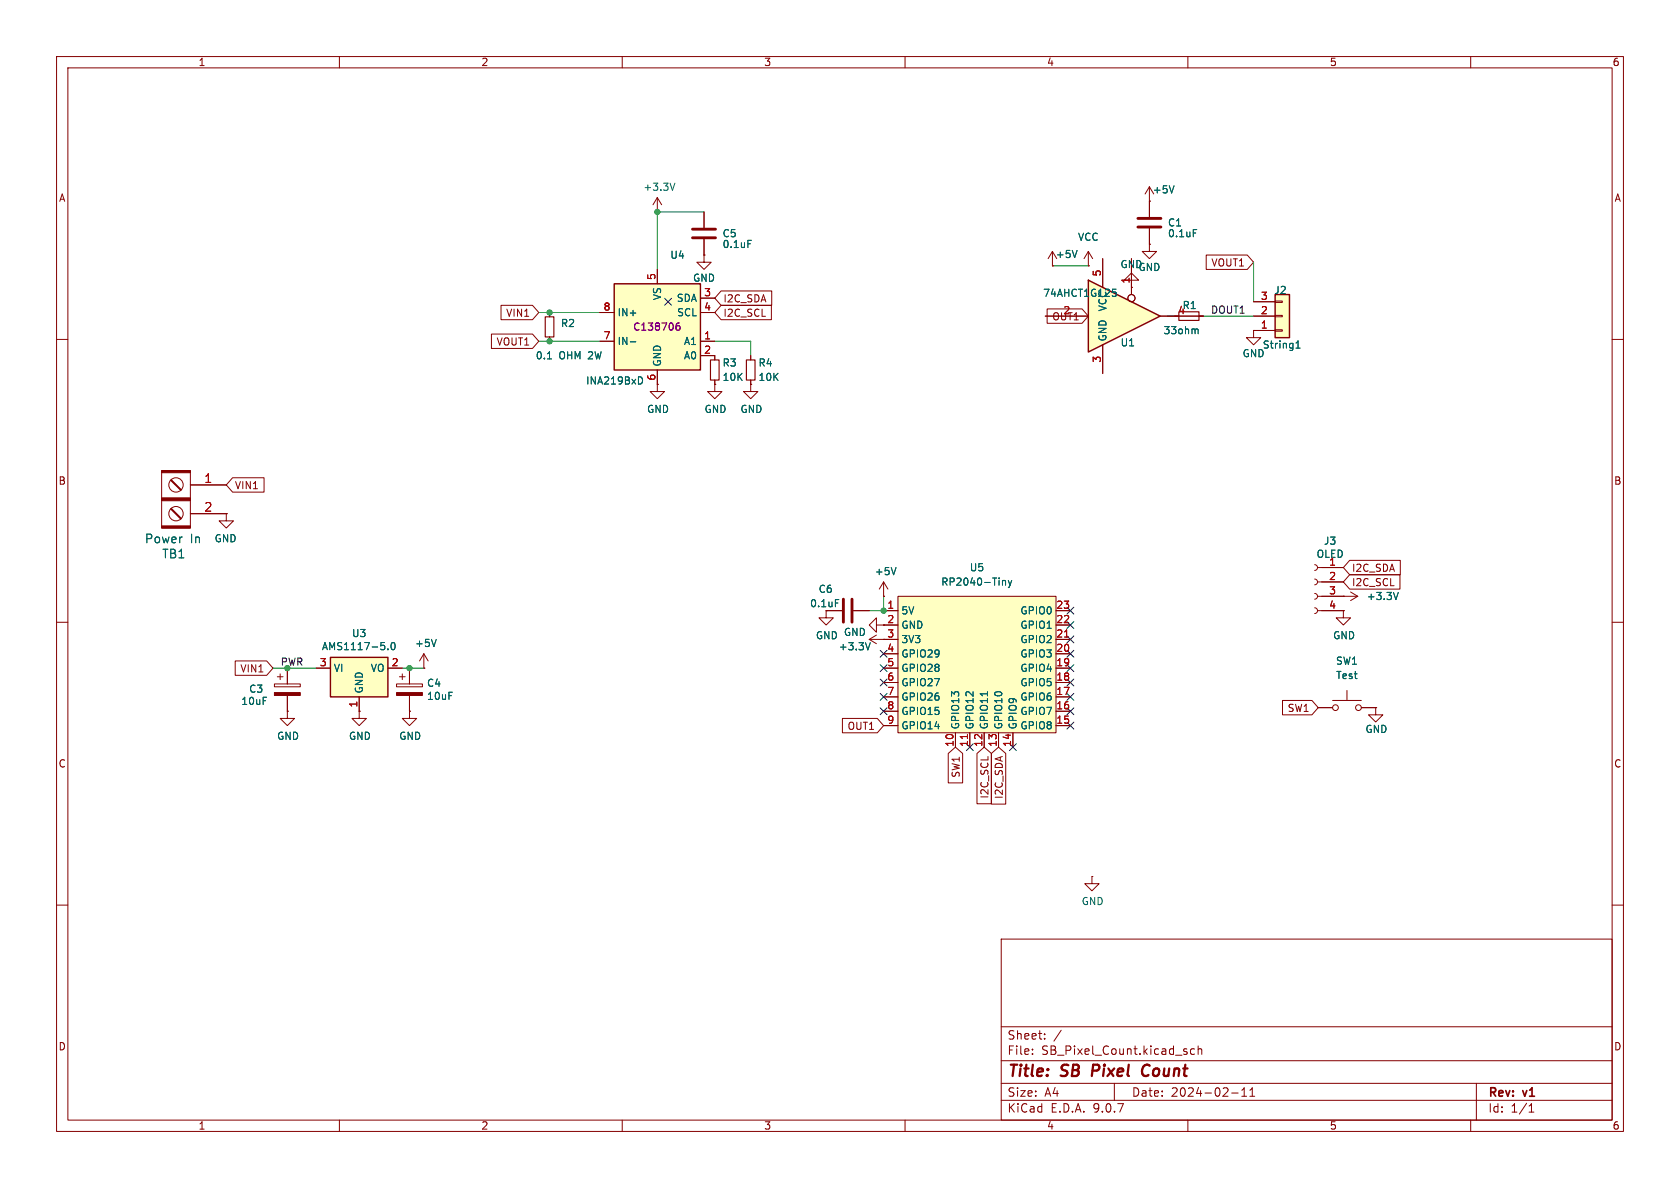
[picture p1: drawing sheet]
<svg xmlns="http://www.w3.org/2000/svg" width="297mm" height="210mm" viewBox="0 0 297 210" stroke-linecap="round" stroke-linejoin="round" font-family="sans-serif">
<g fill="none" stroke="#840000" stroke-width=".18">
<path d="M10 10h277v190h-277zM12 12h273v186h-273zM60 10v2M110 10v2M160 10v2M210 10v2M260 10v2M221.6 58.4v1.3h1.3l-1.3 1.3-1.3-1.3h1.3M221.6 58.4h.1M10 60h2M285 60h2M10 110h2"/>
<path d="M153.7 113l1.2 .8M153.7 113h2.5M154.9 110.5v-1.3l-1.2 1.3 1.2 1.3v-1.3h1.3M154.9 112.3l-1.2 .7M156.2 113h.1M285 110h2M10 160h2M177 166h108v32h-108zM285 160h2M60 198v2M110 198v2M160 198v2"/>
<path d="M177 194.5h108M177 191.5h108M177 187.5h108M177 181.5h108M182.5 186.3v.1M182.5 185.5v.1M184.7 183.6v.1M184.7 182.8v.1M187.6 182.1l-1.3 2M197 191.5v3M209.7 185.9l.2 .2-.2 .3M209.7 185.4l.1 .1"/>
<path d="M210 198v2M211.2 185.5l-.5-.1-.2 .3v.4l.1 .2h.6M211.8 185.5l.2-.1 .4 .1 .1 .9M211.8 184.9v1.5M217.7 193.2h1.2M219.5 193.8h.9M219.5 192.7l.5-.4v1.5M221 193.8h.8M221 192.7l.4-.4v1.5M260 198v2M261 191.5v6.5M270.3 196.6h.9"/>
<path d="M270.3 195.5l.4-.4v1.5"/>
</g>
<path d="M193.3 188.2l-.3 2M202.9 188.2a1.13 1.13 0 0 0-1 .7 1.13 1.13 0 0 0 .3 1.2l.2 .1 .5-.1" fill="none" stroke="#840000" stroke-width=".4"/>
<path d="M153.9 113.6l-.5 1.3" fill="none" stroke="#006464" stroke-width=".18"/>
<path d="M158.7 105.4h28v24.1h-28z" fill="#ffffc2"/>
<g fill="none" stroke="#840000" stroke-width=".18">
<path d="M185.3 45.7l.8-1.2v2.5M186.1 47h.1M212 55.9h.7M116.2 67.9v1.3h1.3l-1.3 1.3-1.3-1.3h1.3M116.2 67.9h.1M156.2 105.4h.1M156.2 108h2.5M156.2 110.5h2.5M156.2 113h2.5M156.2 115.6h2.5M156.2 118.1h2.5M156.2 102.9l-.8 1.2"/>
<path d="M156.2 102.9l.8 1.2M156.2 102.9v2.5M158.7 105.4h28v24.1h-28zM186.7 108h2.5M186.7 110.5h2.5M186.7 113h2.5M186.7 115.6h2.5M186.7 118.1h2.5M156.2 120.7h2.5M156.2 123.2h2.5M156.2 125.7h2.5M156.2 128.3h2.5"/>
<path d="M168.9 129.5v2.6M171.4 129.5v2.6M174 129.5v2.6M176.5 129.5v2.6M179.1 129.5v2.6M186.7 120.7h2.5M186.7 123.2h2.5M186.7 125.7h2.5M186.7 128.3h2.5"/>
</g>
<path d="M188.2 112.6h.7M171 129.8v.8" fill="none" stroke="#a90000" stroke-width=".18"/>
<path d="M190.4 44.3l-.4 1.2M211.5 58.2l.3 .1v.7M158.4 100.3l-.4 1.3M177.2 102.6v.8M177.2 102.7l.2-.1 .3 .1 .1 .7M178.3 102.6l.3 .8M178.6 103.4l-.3 .5M178.9 102.6l-.3 .8M174.6 122.3v.7" fill="none" stroke="#006464" stroke-width=".18"/>
<path d="M208.4 55.1h3.6v1.5h-3.6z" fill="none" stroke="#840000" stroke-width=".2"/>
<path d="M192.4 49.5l12.7 6.4-12.7 6.3z" fill="#ffffc2"/>
<path d="M192.4 49.5l12.7 6.4-12.7 6.3z" fill="none" stroke="#840000" stroke-width=".25"/>
<g fill="none" stroke="#840000" stroke-width=".18">
<path d="M184.8 55.9h7.6M194.9 45.7v5.1M200 45.7v6.4M205.1 55.9h7.6M126.4 67.9v1.3h1.2l-1.2 1.3-1.3-1.3h1.3M126.4 67.9h.1M126.4 62.9v.7M126.4 67.2v.7M132.7 62.9v.7M132.7 67.2v.7M194.9 61v5M28.6 83.2h5.1v10.1h-5.1z"/>
<path d="M33.7 85.7h6.3M33.7 90.8h6.3M40 90.8v1.3h-1.3l1.3 1.2 1.3-1.2h-1.3M40 90.8h.1M232.4 99.8l.4 .2 .1 .3-.1 .4-.4 .1M146 108h2.8M150.9 108h2.8M232.4 102.4l.4 .1 .1 .4-.1 .3-.4 .2M232.4 104.9l.4 .2 .1 .3-.1 .4-.4 .1M232.4 107.4l.4 .2 .1 .4-.1 .3-.4 .2M232.9 105.4h7.1M232.9 100.3h4.6"/>
<path d="M232.9 102.9h4.6M232.9 108h4.6M237.5 105.4h.1M237.5 108v1.2h1.3l-1.3 1.3-1.3-1.3h1.3M237.5 108h.1M238.8 104.6l1.2 .8M240 105.4l-1.2 .8M233 125.1h2.6M235.6 123.8h5.1M238.1 122v1.8M240.7 125.1h2.5M243.2 125.1v1.3h1.3l-1.3 1.2-1.3-1.2h1.3"/>
<path d="M243.2 125.1h.1M193 154.9v1.3h1.3l-1.3 1.3-1.2-1.3h1.2M193 154.9h.1"/>
<circle cx="200" cy="52.7" r=".63"/>
<circle cx="31.1" cy="85.7" r="1.27"/>
<circle cx="31.1" cy="90.8" r="1.27"/>
<circle cx="236.1" cy="125.1" r=".51"/>
<circle cx="240.2" cy="125.1" r=".51"/>
</g>
<path d="M196.7 51.1h.6M196.8 51.6h.3l.3 .3-.2 .4-.4 .1M147.7 106h.6M247.2 104.7l-.4 1.3" fill="none" stroke="#006464" stroke-width=".18"/>
<path d="M149.1 105.9v4.1M150.6 105.9v4.1" fill="none" stroke="#840000" stroke-width=".51"/>
<path d="M125.6 63.6h1.5v3.6h-1.5zM132 63.6h1.5v3.6h-1.5z" fill="none" stroke="#840000" stroke-width=".2"/>
<g fill="#840000" stroke="#840000" stroke-width=".18">
<path d="M28.6 83.2h5.1v.4h-5.1z"/>
<path d="M28.6 88h5.1v.5h-5.1z"/>
<path d="M28.6 93h5.1v.3h-5.1z"/>
<path d="M30.1 84.9l.2-.1 1.8 1.8-.1 .1z"/>
<path d="M30.1 90l.2-.1 1.8 1.7-.1 .2z"/>
</g>
<path d="M225.4 52.1h2.6v7.6h-2.6z" fill="#ffffc2"/>
<path d="M225.4 52.1h2.6v7.6h-2.6z" fill="none" stroke="#840000" stroke-width=".25"/>
<g fill="none" stroke="#840000" stroke-width=".18">
<path d="M202.4 34.3l.8-1.3v5.4M203.2 35.6h.1M192.4 47h.1M192.4 44.5l-.8 1.2M192.4 44.5l.8 1.2M192.4 44.5v2.5M200 49.5h1.3l-1.3-1.2-1.2 1.2h1.2v1.3M200 50.8h.1M203.2 43.2v1.3h1.3l-1.3 1.2-1.3-1.2h1.3M203.2 43.2h.1M203.2 40.4v2.8M221.6 58.4h3.8"/>
<path d="M221.6 55.9h3.8M221.6 53.3h3.8M225.4 58.3h1.3v.2h-1.3zM225.4 55.8h1.3v.2h-1.3zM225.4 53.2h1.3v.3h-1.3zM132.7 67.9v1.3h1.3l-1.3 1.3-1.3-1.3h1.3M132.7 67.9h.1M49 119.6h1M49.5 119.1v1M50.8 118.1v2.8M70.6 119.6h1M71.1 119.1v1"/>
<path d="M72.4 118.1v2.8M48.5 120.9h4.6v.5h-4.6zM50.8 125.7v1.3h1.3l-1.3 1.3-1.3-1.3h1.3M50.8 125.7h.1M50.8 122.9v2.8M63.5 125.7v1.3h1.3l-1.3 1.3-1.3-1.3h1.3M63.5 125.7h.1M70.1 120.9h4.6v.5h-4.6zM72.4 125.7v1.3h1.3l-1.3 1.3-1.3-1.3h1.3M72.4 125.7h.1M72.4 122.9v2.8"/>
</g>
<path d="M207.6 32.8l-.5 1.3M211 40.6h.6M229.1 61.5h.7M229.1 60.6l.4-.3v1.2" fill="none" stroke="#006464" stroke-width=".18"/>
<path d="M201.2 38.6h4M201.2 40.1h4" fill="none" stroke="#840000" stroke-width=".51"/>
<g fill="#840000" stroke="#840000" stroke-width=".18">
<path d="M48.5 122.4h4.6v.5h-4.6z"/>
<path d="M70.1 122.4h4.6v.5h-4.6z"/>
</g>
<path d="M58.4 116.2h10.2v7h-10.2z" fill="#ffffc2"/>
<path d="M58.4 116.2h10.2v7h-10.2z" fill="none" stroke="#840000" stroke-width=".25"/>
<g fill="none" stroke="#840000" stroke-width=".18">
<path d="M116.2 37.5h.1M116.2 34.9l-.8 1.3M116.2 34.9l.8 1.3M116.2 34.9v2.6M124.5 37.5v2.8M97.2 55.2v.8M97.2 59.6v.7M124.5 42.3v2.8M55.9 118.1h2.5M68.6 118.1h2.5M74.9 118.1h.1M74.9 115.6l-.7 1.2"/>
<path d="M74.9 115.6l.8 1.2M74.9 115.6v2.5M63.5 123.2v2.5"/>
</g>
<path d="M119.3 32.4l-.4 1.3M132.2 42.5h.6M96.8 63.4h.7M68.6 114.7v.2M69.3 113.6h.1a.68 .68 0 0 1 .5 .6 .68 .68 0 0 1-.5 .7 .84 .84 0 0 1-.1-1.3zM77.1 113l-.4 1.3" fill="none" stroke="#006464" stroke-width=".18"/>
<path d="M96.4 56h1.5v3.6h-1.5z" fill="none" stroke="#840000" stroke-width=".2"/>
<path d="M122.4 40.5h4.1M122.4 42h4.1" fill="none" stroke="#840000" stroke-width=".51"/>
<path d="M108.6 50.2h15.2v15.2h-15.2z" fill="#ffffc2"/>
<path d="M108.6 50.2h15.2v15.2h-15.2z" fill="none" stroke="#840000" stroke-width=".25"/>
<g fill="none" stroke="#840000" stroke-width=".18">
<path d="M124.5 37.5v2.8M203.2 35.6h.1M203.2 35.6v2.8M86.9 59.1h7.2l1.1 1.2-1.1 1.3h-7.2zM88.6 54h5.5l1.1 1.2-1.1 1.3h-5.5zM97.2 55.2v.8M97.2 59.6v.7M106 55.2h2.6M116.2 47.6v2.6M123.8 55.2h2.6M123.8 52.7h2.6M124.5 45.1v1.3h1.2l-1.2 1.2-1.3-1.2h1.3"/>
<path d="M124.5 45.1h.1M124.5 42.3v2.8M127.5 51.4h8.9v2.6h-8.9l-1.1-1.3zM127.5 54h8.9v2.5h-8.9l-1.1-1.3zM184.8 55.9h7.6M185.1 54.6h6.2l1.1 1.3-1.1 1.3h-6.2zM186.1 47h.1M192.4 47h.1M194.9 45.7v5.1M200 50.8h.1M200 45.7v6.4M203.2 43.2h.1"/>
<path d="M203.2 40.4v2.8M205.1 55.9h7.6M213.2 45.1h7.3l1.1 1.3-1.1 1.2h-7.3zM221.6 58.4h.1M221.6 55.9h3.8M221.6 58.4h3.8M221.6 53.3h3.8M106 60.3h2.6M116.2 67.9h.1M116.2 65.4v2.5M123.8 60.3h2.6M123.8 62.9h2.6v.7"/>
<path d="M126.4 67.9h.1M126.4 67.2v.7M132.7 67.9h.1M132.7 62.9v.7M132.7 67.2v.7M194.9 61v5M33.7 85.7h6.3M33.7 90.8h6.3M40 90.8h.1M41.1 84.5h5.6v2.5h-5.6l-1.1-1.3zM238.6 99.1h9v2.5h-9l-1.1-1.3zM41.6 116.8h5.5l1.2 1.3-1.2 1.3h-5.5z"/>
<path d="M50.8 118.1v2.8M55.9 118.1h2.5M68.6 118.1h2.5M72.4 118.1v2.8M74.9 118.1h.1M148.8 108h-2.8v1.2h1.3l-1.3 1.3-1.2-1.3h1.2M150.9 108h2.8M156.2 105.4h.1M156.2 113h.1M156.2 108h2.5M156.2 118.1h2.5M156.2 110.5h2.5"/>
<path d="M156.2 113h2.5M156.2 115.6h2.5M186.7 108h2.5M186.7 118.1h2.5M186.7 110.5h2.5M186.7 113h2.5M186.7 115.6h2.5M233.7 100.3h3.8M233.7 102.9h3.8M233.7 105.4h3.8M233.7 108h3.8M237.5 105.4h.1"/>
<path d="M237.5 108h.1M238.6 101.6h8.9v2.5h-8.9l-1.1-1.2zM50.8 125.7h.1M50.8 122.9v2.8M63.5 125.7h.1M63.5 123.2v2.5M72.4 125.7h.1M72.4 122.9v2.8M148.9 127h6.2l1.1 1.3-1.1 1.2h-6.2zM156.2 120.7h2.5M156.2 123.2h2.5M156.2 125.7h2.5"/>
<path d="M156.2 128.3h2.5M167.6 133.2l1.3-1.1 1.3 1.1v5.2h-2.6zM168.9 129.5v2.6M171.4 129.5v2.6M172.7 133.2l1.3-1.1 1.3 1.1v8.9h-2.6zM174 129.5v2.6M175.3 133.2l1.2-1.1 1.3 1.1v8.9h-2.5zM176.5 129.5v2.6M179.1 129.5v2.6M186.7 120.7h2.5M186.7 123.2h2.5M186.7 125.7h2.5"/>
<path d="M186.7 128.3h2.5M226.7 123.8h5.2l1.1 1.3-1.1 1.3h-5.2zM233 125.1h2.6M240.7 125.1h2.5M243.2 125.1h.1"/>
<circle cx="200" cy="52.7" r=".63"/>
</g>
<g fill="none" stroke="#006464" stroke-width=".18">
<path d="M207.6 32.8l-.5 1.3M132.2 42.5h.6M190.4 44.3l-.4 1.2M196.7 51.1h.6M196.8 51.6h.3l.3 .3-.2 .4-.4 .1M211 40.6h.6M211.5 58.2l.3 .1v.7M96.8 63.4h.7M111.4 60.4h1M113.2 66.6a.68 .68 0 0 1 .4 .7 .68 .68 0 0 1-.4 .6M229.1 61.5h.7M229.1 60.6l.4-.3v1.2"/>
<path d="M68.6 114.7v.2M69.3 113.6h.1a.68 .68 0 0 1 .5 .6 .68 .68 0 0 1-.5 .7 .84 .84 0 0 1-.1-1.3zM77.1 113l-.4 1.3M147.7 106h.6M153.9 113.6l-.5 1.3M158.4 100.3l-.4 1.3M177.2 102.6v.8M177.2 102.7l.2-.1 .3 .1 .1 .7M178.3 102.6l.3 .8M178.6 103.4l-.3 .5M178.9 102.6l-.3 .8M247.2 104.7l-.4 1.3"/>
<path d="M174.6 122.3v.7"/>
</g>
<path d="M119.6 57.7l.4-.1 .2 .2-.1 .5-.4 .1-.1-.2M120.1 57.1l-.4 .1-.1 .2" fill="none" stroke="#840084" stroke-width=".18"/>
<path d="M124.5 37.5h-8.3v10.1M95.2 55.2h10.8M186.1 47h6.3M206.4 55.9h1.2M212.7 55.9h8.9M221.6 46.4v6.9M95.2 60.3h10.8M126.4 60.3h6.3v2.6M48.3 118.1h7.6M71.1 118.1h3.8M156.2 105.4v2.6h-2.5" fill="none" stroke="#009600" stroke-width=".18"/>
<g fill="none" stroke="#000084" stroke-width=".18">
<path d="M117.5 52.7l1.2 1.2M118.7 52.7l-1.2 1.2M155.6 115l1.2 1.2M155.6 117.5l1.2 1.2M156.8 115l-1.2 1.2M156.8 117.5l-1.2 1.2M188.6 112.4l1.2 1.2M188.6 117.5l1.2 1.2M188.6 115l1.2 1.2M188.6 109.9l1.2 1.2M188.6 107.3l1.2 1.3M189.8 112.4l-1.2 1.2"/>
<path d="M189.8 117.5l-1.2 1.2M189.8 115l-1.2 1.2M189.8 109.9l-1.2 1.2M189.8 107.3l-1.2 1.3M155.6 125.1l1.2 1.2M155.6 120l1.2 1.3M155.6 122.6l1.2 1.2M156.8 125.1l-1.2 1.2M156.8 120l-1.2 1.3M156.8 122.6l-1.2 1.2M170.8 131.5l1.3 1.2M172.1 131.5l-1.3 1.2"/>
<path d="M178.5 131.5l1.2 1.2M179.7 131.5l-1.2 1.2M188.6 127.7l1.2 1.2M188.6 120l1.2 1.3M188.6 122.6l1.2 1.2M188.6 125.1l1.2 1.2M189.8 127.7l-1.2 1.2M189.8 120l-1.2 1.3M189.8 122.6l-1.2 1.2M189.8 125.1l-1.2 1.2"/>
</g>
<path d="M188.2 112.6h.7M171 129.8v.8" fill="none" stroke="#a90000" stroke-width=".18"/>
<g fill="#009600" stroke="#009600" stroke-width=".18">
<circle cx="72.4" cy="118.1" r=".46"/>
<circle cx="116.2" cy="37.5" r=".46"/>
<circle cx="97.2" cy="55.2" r=".46"/>
<circle cx="97.2" cy="60.3" r=".46"/>
<circle cx="50.8" cy="118.1" r=".46"/>
<circle cx="156.2" cy="108" r=".46"/>
</g>
<g font-size="2.8" fill="#840000">
<text x="178" y="190.9">Title:</text>
<text x="187.7" y="190.9">SB</text>
<text x="193.9" y="190.9">Pixel</text>
<text x="203.5" y="190.9">Count</text>
</g>
<g font-size="2.1" fill="#a90000">
<text x="36" y="85.5">1</text>
<text x="36" y="90.6">2</text>
</g>
<g font-size="2.1" fill="#006464">
<text x="25.5" y="96.2">Power</text>
<text x="28.6" y="98.9">TB1</text>
<text x="33.6" y="96.2">In</text>
</g>
<g font-size="2.1" fill="#840000">
<text x="178" y="184">Sheet:</text>
<text x="178" y="186.7">File:</text>
<text x="184.1" y="186.7">SB_Pixel_Count.kicad_sch</text>
<text x="178" y="196.9">KiCad</text>
<text x="178" y="194.1">Size:</text>
<text x="184.7" y="194.1">A4</text>
<text x="185.7" y="196.9">E.D.A.</text>
<text x="193.3" y="196.9">9.0.7</text>
<text x="200" y="194.1">Date:</text>
<text x="207" y="194.1">2024-02-11</text>
<text x="263" y="194.3">Rev:</text>
<text x="263" y="196.9">Id:</text>
<text x="267.1" y="196.9">1/1</text>
<text x="269.4" y="194.3">v1</text>
</g>
<g font-size="1.8" fill="#840000">
<text x="35" y="11.9">1</text>
<text x="85" y="11.9">2</text>
<text x="135" y="11.9">3</text>
<text x="185" y="11.9">4</text>
<text x="235" y="11.9">5</text>
<text x="285" y="11.9">6</text>
<text x="10.3" y="35.9">A</text>
<text x="285.3" y="35.9">A</text>
<text x="214.1" y="47.3">VOUT1</text>
<text x="127.8" y="53.7">I2C_SDA</text>
<text x="89.4" y="56.2">VIN1</text>
<text x="127.8" y="56.2">I2C_SCL</text>
<text x="185.9" y="56.8">OUT1</text>
<text x="87.7" y="61.3">VOUT1</text>
<text x="10.3" y="85.9">B</text>
<text x="41.4" y="86.7">VIN1</text>
<text x="285.3" y="85.9">B</text>
<text x="238.9" y="101.3">I2C_SDA</text>
<text x="238.9" y="103.8">I2C_SCL</text>
<text x="156.8" y="110.2">2</text>
<text x="42.4" y="119.1">VIN1</text>
<text x="149.7" y="129.2">OUT1</text>
<text x="227.5" y="126">SW1</text>
<text x="10.3" y="135.9">C</text>
<text x="169.9" y="137.6" transform="rotate(-90 169.9 137.6)">SW1</text>
<text x="285.3" y="135.9">C</text>
<text x="174.9" y="141.3" transform="rotate(-90 174.9 141.3)">I2C_SCL</text>
<text x="177.5" y="141.3" transform="rotate(-90 177.5 141.3)">I2C_SDA</text>
<text x="10.3" y="185.9">D</text>
<text x="285.3" y="185.9">D</text>
<text x="35" y="199.9">1</text>
<text x="85" y="199.9">2</text>
<text x="135" y="199.9">3</text>
<text x="185" y="199.9">4</text>
<text x="235" y="199.9">5</text>
<text x="285" y="199.9">6</text>
</g>
<g font-size="1.8" fill="#006464">
<text x="113.6" y="33.9">+3.3V</text>
<text x="203.7" y="34.4">+5V</text>
<text x="206.4" y="40.2">C1</text>
<text x="118.4" y="45.9">U4</text>
<text x="127.6" y="42.1">C5</text>
<text x="127.6" y="44">0.1uF</text>
<text x="186.6" y="45.8">+5V</text>
<text x="190.5" y="42.8">VCC</text>
<text x="198" y="47.6">GND</text>
<text x="206.4" y="42.1">0.1uF</text>
<text x="117.1" y="53.2" transform="rotate(-90 117.1 53.2)">VS</text>
<text x="119.5" y="53.6">SDA</text>
<text x="122.4" y="50">GND</text>
<text x="184.3" y="52.7">74AHCT1G125</text>
<text x="201.2" y="48.1">GND</text>
<text x="225.2" y="52.2">J2</text>
<text x="99.1" y="58">R2</text>
<text x="109.1" y="56.1">IN+</text>
<text x="119.6" y="56.1">SCL</text>
<text x="195.8" y="55.1" transform="rotate(-90 195.8 55.1)">VCC</text>
<text x="205.6" y="59.3">33ohm</text>
<text x="209" y="54.8">R1</text>
<text x="94.6" y="63.7">0.1</text>
<text x="98.8" y="63.7">OHM 2W</text>
<text x="109.1" y="61.2">IN-</text>
<text x="117.1" y="64.9" transform="rotate(-90 117.1 64.9)">GND</text>
<text x="120.8" y="61.2">A1</text>
<text x="120.8" y="63.7">A0</text>
<text x="127.6" y="65">R3</text>
<text x="134" y="65">R4</text>
<text x="195.8" y="60.5" transform="rotate(-90 195.8 60.5)">GND</text>
<text x="198" y="61.4">U1</text>
<text x="219.6" y="63.3">GND</text>
<text x="223.1" y="61.8">String1</text>
<text x="103.5" y="68.2">INA219BxD</text>
<text x="127.6" y="67.5">10K</text>
<text x="134" y="67.5">10K</text>
<text x="114.3" y="73.2">GND</text>
<text x="124.5" y="73.2">GND</text>
<text x="130.8" y="73.2">GND</text>
<text x="37.8" y="96.1">GND</text>
<text x="154.6" y="101.9">+5V</text>
<text x="171.3" y="101.2">U5</text>
<text x="232.7" y="98.8">OLED</text>
<text x="234" y="96.5">J3</text>
<text x="143.1" y="107.5">0.1uF</text>
<text x="144.6" y="105">C6</text>
<text x="166.3" y="103.7">RP2040-Tiny</text>
<text x="241.5" y="106.3">+3.3V</text>
<text x="62.1" y="112.8">U3</text>
<text x="144.1" y="113.2">GND</text>
<text x="149.1" y="112.6">GND</text>
<text x="159.3" y="108.8">5V</text>
<text x="159.3" y="111.4">GND</text>
<text x="159.3" y="113.9">3V3</text>
<text x="180.3" y="108.8">GPIO0</text>
<text x="180.3" y="111.4">GPIO1</text>
<text x="180.3" y="113.9">GPIO2</text>
<text x="235.6" y="113.2">GND</text>
<text x="56.8" y="115.1">AMS1117-5.0</text>
<text x="58.9" y="119">VI</text>
<text x="65.4" y="119">VO</text>
<text x="73.3" y="114.6">+5V</text>
<text x="148.2" y="115.2">+3.3V</text>
<text x="159.3" y="116.4">GPIO29</text>
<text x="159.3" y="119">GPIO28</text>
<text x="180.3" y="116.4">GPIO3</text>
<text x="180.3" y="119">GPIO4</text>
<text x="236.1" y="117.7">SW1</text>
<text x="42.6" y="124.8">10uF</text>
<text x="44" y="122.7">C3</text>
<text x="64.4" y="122.7" transform="rotate(-90 64.4 122.7)">GND</text>
<text x="75.4" y="121.6">C4</text>
<text x="75.4" y="123.9">10uF</text>
<text x="159.3" y="121.5">GPIO27</text>
<text x="159.3" y="124.1">GPIO26</text>
<text x="180.3" y="121.5">GPIO5</text>
<text x="180.3" y="124.1">GPIO6</text>
<text x="236.1" y="120.2">Test</text>
<text x="48.9" y="131">GND</text>
<text x="61.6" y="131">GND</text>
<text x="70.5" y="131">GND</text>
<text x="159.3" y="126.6">GPIO15</text>
<text x="159.3" y="129.1">GPIO14</text>
<text x="169.8" y="129" transform="rotate(-90 169.8 129)">GPIO13</text>
<text x="172.3" y="129" transform="rotate(-90 172.3 129)">GPIO12</text>
<text x="174.9" y="129" transform="rotate(-90 174.9 129)">GPIO11</text>
<text x="177.4" y="129" transform="rotate(-90 177.4 129)">GPIO10</text>
<text x="179.9" y="129" transform="rotate(-90 179.9 129)">GPIO9</text>
<text x="180.3" y="126.6">GPIO7</text>
<text x="180.3" y="129.1">GPIO8</text>
<text x="241.3" y="129.8">GND</text>
<text x="191.1" y="160.2">GND</text>
</g>
<g font-size="1.8" fill="#a90000">
<text x="116" y="49.6" transform="rotate(-90 116 49.6)">5</text>
<text x="124.4" y="52.5">3</text>
<text x="194.7" y="49" transform="rotate(-90 194.7 49)">5</text>
<text x="199.8" y="50.2" transform="rotate(-90 199.8 50.2)">1</text>
<text x="222.8" y="53.1">3</text>
<text x="106.6" y="55">8</text>
<text x="124.4" y="55">4</text>
<text x="187.9" y="55.6">2</text>
<text x="208.2" y="55.6">4</text>
<text x="222.8" y="58.2">1</text>
<text x="222.8" y="55.6">2</text>
<text x="106.6" y="60.1">7</text>
<text x="124.4" y="60.1">1</text>
<text x="124.4" y="62.6">2</text>
<text x="194.7" y="64.2" transform="rotate(-90 194.7 64.2)">3</text>
<text x="116" y="67.4" transform="rotate(-90 116 67.4)">6</text>
<text x="234.9" y="100.1">1</text>
<text x="156.8" y="107.7">1</text>
<text x="186.6" y="107.7">23</text>
<text x="234.9" y="102.6">2</text>
<text x="234.9" y="105.2">3</text>
<text x="234.9" y="107.7">4</text>
<text x="156.8" y="112.8">3</text>
<text x="186.6" y="110.2">22</text>
<text x="186.6" y="112.8">21</text>
<text x="56.4" y="117.9">3</text>
<text x="69.1" y="117.9">2</text>
<text x="156.8" y="115.3">4</text>
<text x="156.8" y="117.9">5</text>
<text x="186.6" y="115.3">20</text>
<text x="186.6" y="117.9">19</text>
<text x="63.2" y="125.2" transform="rotate(-90 63.2 125.2)">1</text>
<text x="156.8" y="120.4">6</text>
<text x="156.8" y="122.9">7</text>
<text x="156.8" y="125.5">8</text>
<text x="186.6" y="120.4">18</text>
<text x="186.6" y="122.9">17</text>
<text x="186.6" y="125.5">16</text>
<text x="156.8" y="128">9</text>
<text x="186.6" y="128">15</text>
<text x="168.7" y="132.1" transform="rotate(-90 168.7 132.1)">10</text>
<text x="171.2" y="132.1" transform="rotate(-90 171.2 132.1)">11</text>
<text x="173.7" y="132.1" transform="rotate(-90 173.7 132.1)">12</text>
<text x="176.3" y="132.1" transform="rotate(-90 176.3 132.1)">13</text>
<text x="178.8" y="132.1" transform="rotate(-90 178.8 132.1)">14</text>
</g>
<text font-size="1.8" fill="#840084" x="111.8" y="58.6">C138706</text>
<g font-size="1.8" fill="#0f0f0f">
<text x="214" y="55.5">DOUT1</text>
<text x="49.5" y="117.8">PWR</text>
</g>
</svg>
